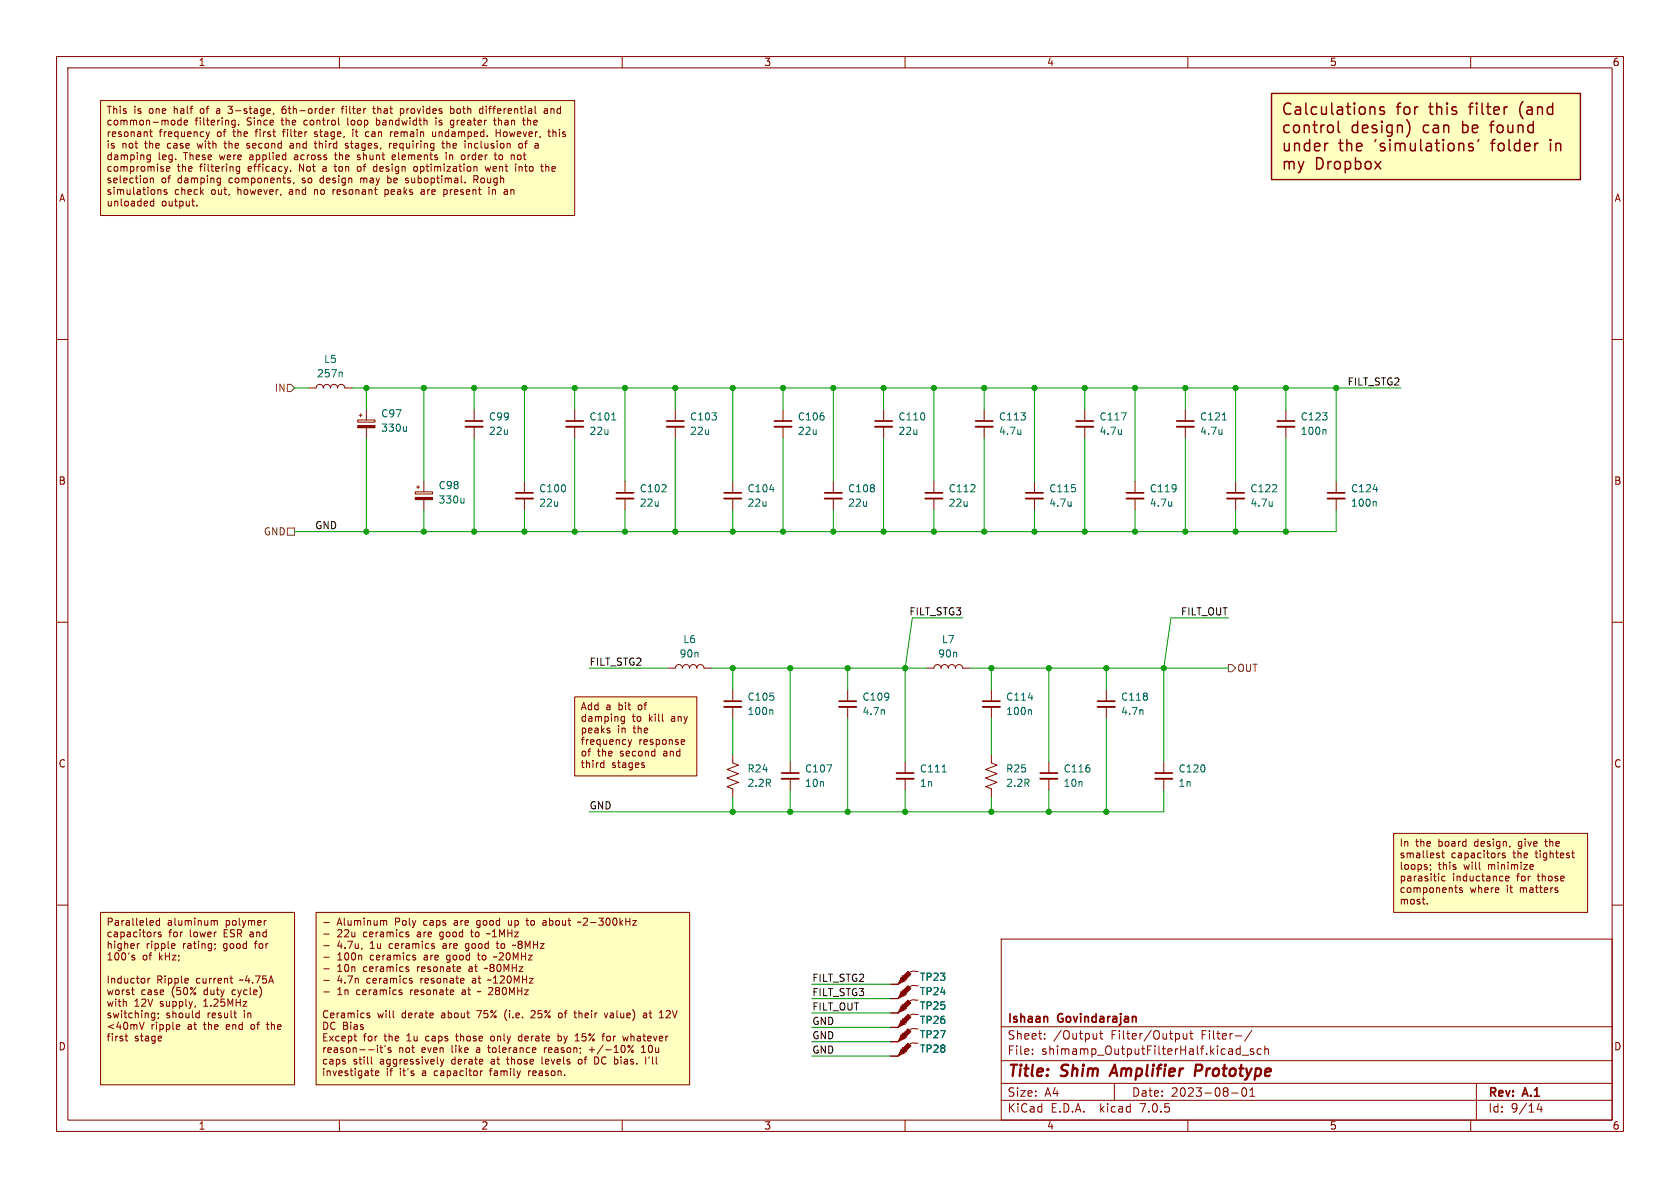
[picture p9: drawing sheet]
<svg xmlns="http://www.w3.org/2000/svg" width="297mm" height="210mm" viewBox="0 0 297 210" stroke-linecap="round" stroke-linejoin="round" font-family="sans-serif">
<path d="M0 0h297v210h-297z" fill="#fff" stroke="#fff" stroke-width=".18"/>
<g fill="none" stroke="#840000" stroke-width=".18">
<path d="M10 10h277v190h-277zM12 12h273v186h-273zM60 10v2M110 10v2M160 10v2M210 10v2M260 10v2M10 60h2M285 60h2M54.6 68.6h1.3a.64 .64 0 0 1 .6-.7 .64 .64 0 0 1 .6 .7 .64 .64 0 0 1 .7-.7 .64 .64 0 0 1 .6 .7 .64 .64 0 0 1 .7-.7 .64 .64 0 0 1 .6 .7 .64 .64 0 0 1 .6-.7 .64 .64 0 0 1 .7 .7h1.2M63.2 74.2h3.1v.4h-3.1zM63.5 73.4h.5"/>
<path d="M63.8 73.2v.5M64.8 72.4v1.8M64.8 75.6v1.9M83.8 72.4v2M83.8 75.4v2.1M101.6 72.4v2M101.6 75.4v2.1M119.4 72.4v2M119.4 75.4v2.1M138.4 72.4v2M138.4 75.4v2.1M156.2 72.4v2"/>
<path d="M156.2 75.4v2.1M174 72.4v2M174 75.4v2.1M191.8 72.4v2M191.8 75.4v2.1M209.5 72.4v2M209.5 75.4v2.1M227.3 72.4v2M227.3 75.4v2.1M73.4 86.9h3.1v.4h-3.1zM73.7 86.1h.5M73.9 85.9v.5"/>
<path d="M74.9 85.1v1.8M74.9 88.3v1.9M92.7 85.1v2M92.7 88.1v2.1M110.5 85.1v2M110.5 88.1v2.1M129.5 85.1v2M129.5 88.1v2.1M147.3 85.1v2M147.3 88.1v2.1M165.1 85.1v2M165.1 88.1v2.1"/>
<path d="M182.9 85.1v2M182.9 88.1v2.1M200.7 85.1v2M200.7 88.1v2.1M218.4 85.1v2M218.4 88.1v2.1M236.2 85.1v2M236.2 88.1v2.1M10 110h2M118.1 118.1h1.3a.64 .64 0 0 1 .6-.6 .64 .64 0 0 1 .6 .6 .64 .64 0 0 1 .7-.6 .64 .64 0 0 1 .6 .6 .64 .64 0 0 1 .7-.6 .64 .64 0 0 1 .6 .6 .64 .64 0 0 1 .6-.6 .64 .64 0 0 1 .7 .6h1.2M163.8 118.1h1.3a.64 .64 0 0 1 .6-.6 .64 .64 0 0 1 .7 .6 .64 .64 0 0 1 .6-.6 .64 .64 0 0 1 .6 .6 .64 .64 0 0 1 .7-.6 .64 .64 0 0 1 .6 .6 .64 .64 0 0 1 .6-.6 .64 .64 0 0 1 .7 .6h1.2M285 110h2"/>
<path d="M139.7 134.6v2.1M139.7 137.7v2M160 134.6v2.1M160 137.7v2M175.3 133.4v1.5l1 .4-2.1 .7 2.1 .8-2.1 .7 2.1 .8-2.1 .8 1.1 .3v1.6M175.3 121.9v2.1M175.3 125v2M195.6 121.9v2.1M195.6 125v2M205.7 134.6v2.1M205.7 137.7v2M10 160h2"/>
<path d="M285 160h2M177 166h108v32h-108zM60 198v2M110 198v2M160 198v2M177 194.5h108M177 191.5h108M177 187.5h108M177 181.5h108M182.5 186.3v.1M182.5 185.5v.1M184.7 183.6v.1"/>
<path d="M184.7 182.8v.1M193.9 182.7v1M193.9 183.6l-.2 .1M194.4 182.7h.6M194.6 182.2v1.3l.4 .2M197 191.5v3M208.5 182.8v.8M209.2 182.7v.9l.4 .1 .2-.1M209.8 182.7v1M210 198v2M210.3 182.7h.6M210.5 182.2v1.3l.4 .2"/>
<path d="M217.7 193.2h1.2M218.4 183.1h1.1M218.7 186.3h.5M218.7 185.5h.5M219.2 184.9v1.5M219.6 186.5h1.1M219.7 192.4a1 1 0 0 0 .2 1.4 .81 .81 0 0 0 .6-.6 .81 .81 0 0 0-.3-.8M221 193.8h.8M221 192.7l.4-.4v1.5M221.3 182.1l-1.3 2M221.6 185.5l-.4-.1-.2 .2 .1 .2 .5 .2v.3h-.6M223 185.5l-.5-.1-.3 .3v.4l.2 .2h.6"/>
<path d="M223.6 185.5l.2-.1 .4 .1v.9M223.6 184.9v1.5M260 198v2M261 191.5v6.5M272.1 195l-.4 1.1h1M272.5 195.6v1"/>
</g>
<path d="M211.3 189.3h.8M212.2 188.2h-.7l-.3 2" fill="none" stroke="#840000" stroke-width=".4"/>
<g fill="#ffffc2" stroke="#ffffc2" stroke-width=".18">
<path d="M17.8 161.3h34.3v30.5h-34.3z"/>
<path d="M101.6 123.2h21.6v14h-21.6z"/>
<path d="M55.9 161.3h66v30.5h-66z"/>
<path d="M224.8 16.5h54.6v15.3h-54.6z"/>
<path d="M17.8 17.8h83.8v20.3h-83.8z"/>
<path d="M246.4 147.3h34.3v14h-34.3z"/>
</g>
<g fill="none" stroke="#840000" stroke-width=".33">
<path d="M82.3 75.4h3M100.1 75.4h3M117.9 75.4h3M136.9 75.4h3.1M154.7 75.4h3M172.5 75.4h3M190.2 75.4h3.1M208 75.4h3.1M225.8 75.4h3.1M91.2 88.1h3M109 88.1h3M128 88.1h3.1"/>
<path d="M145.8 88.1h3M163.6 88.1h3M181.4 88.1h3M199.1 88.1h3.1M216.9 88.1h3.1M234.7 88.1h3M138.2 137.7h3M158.5 137.7h3M173.7 125h3.1M194.1 125h3M204.2 137.7h3.1"/>
</g>
<g fill="none" stroke="#840000" stroke-width=".3">
<path d="M82.3 74.4h3M100.1 74.4h3M117.9 74.4h3M136.9 74.4h3.1M154.7 74.4h3M172.5 74.4h3M190.2 74.4h3.1M208 74.4h3.1M225.8 74.4h3.1M91.2 87.1h3M109 87.1h3M128 87.1h3.1"/>
<path d="M145.8 87.1h3M163.6 87.1h3M181.4 87.1h3M199.1 87.1h3.1M216.9 87.1h3.1M234.7 87.1h3M138.2 136.7h3M158.5 136.7h3M173.7 124h3.1M194.1 124h3M204.2 136.7h3.1"/>
</g>
<path d="M60.3 65.8l.2 .2v.6M71.9 75.4v.8M71.9 76.1l-.2 .1M108.1 74.2h.8M216.1 74.2h.7M234.2 75.9l.2 .2v.7M82 88.1v.8M82 88.8l-.2 .1M243.1 88.6l.2 .2v.7M166.6 136.5h.7M182.2 125.5l.1 .2v.6" fill="none" stroke="#006464" stroke-width=".18"/>
<g fill="#840000" stroke="#840000" stroke-width=".18">
<path d="M73.4 87.9h3.1v.4h-3.1z"/>
<path d="M63.2 75.2h3.1v.4h-3.1z"/>
</g>
<g fill="#840000">
<path d="M159.3 185.7l.5 .5-1.1 .5z"/>
<path d="M159.3 185.7l1.2-1.3 .5 .5-1.2 1.3z"/>
</g>
<path d="M159.3 185.4l.7 .8M159.5 185.2l.8 .7" fill="none" stroke="#480000" stroke-width=".18"/>
<path d="M157.5 186.7h1.2M159.3 185.7l.5 .5-1.1 .5zM159.3 185.7l1.2-1.3 .5 .5-1.2 1.3zM162.3 184.4h-.2a1.37 1.37 0 0 0-1.3 .3" fill="none" stroke="#840000" stroke-width=".18"/>
<g fill="#840000">
<path d="M159.3 175.5l.5 .5-1.1 .5z"/>
<path d="M159.3 175.5l1.2-1.3 .5 .6-1.2 1.2z"/>
</g>
<path d="M159.3 175.3l.7 .7M159.5 175l.8 .8" fill="none" stroke="#480000" stroke-width=".18"/>
<path d="M157.5 176.5h1.2M159.3 175.5l.5 .5-1.1 .5zM159.3 175.5l1.2-1.3 .5 .6-1.2 1.2zM162.3 174.2l-.2 .1a1.37 1.37 0 0 0-1.3 .2" fill="none" stroke="#840000" stroke-width=".18"/>
<g fill="#840000">
<path d="M159.3 173l.5 .5-1.1 .5z"/>
<path d="M159.3 173l1.2-1.3 .5 .5-1.2 1.3z"/>
</g>
<path d="M159.3 172.7l.7 .8M159.5 172.5l.8 .7" fill="none" stroke="#480000" stroke-width=".18"/>
<path d="M157.5 174h1.2M159.3 173l.5 .5-1.1 .5zM159.3 173l1.2-1.3 .5 .5-1.2 1.3zM162.3 171.7h-.2a1.37 1.37 0 0 0-1.3 .3" fill="none" stroke="#840000" stroke-width=".18"/>
<g fill="#840000">
<path d="M159.3 180.6l.5 .5-1.1 .5z"/>
<path d="M160.5 179.3l.5 .5-1.2 1.3-.5-.5z"/>
</g>
<path d="M159.3 180.3l.7 .8M159.5 180.1l.8 .7" fill="none" stroke="#480000" stroke-width=".18"/>
<path d="M149.9 121.9v2.1M149.9 125v2M160.5 179.3l.5 .5-1.2 1.3-.5-.5zM162.3 179.3l-.2 .1a1.37 1.37 0 0 0-1.3 .2M157.5 181.6h1.2M159.3 180.6l.5 .5-1.1 .5z" fill="none" stroke="#840000" stroke-width=".18"/>
<path d="M148.3 125h3.1" fill="none" stroke="#840000" stroke-width=".33"/>
<path d="M148.3 124h3.1" fill="none" stroke="#840000" stroke-width=".3"/>
<g fill="#840000">
<path d="M159.3 183.1l.5 .5-1.1 .6z"/>
<path d="M160.5 181.9l.5 .5-1.2 1.2-.5-.5z"/>
</g>
<path d="M159.3 182.9l.7 .7M159.5 182.6l.8 .8" fill="none" stroke="#480000" stroke-width=".18"/>
<path d="M157.5 184.2h1.2M159.3 183.1l.5 .5-1.1 .6zM160.5 181.9l.5 .5-1.2 1.2-.5-.5zM162.3 181.9h-.2a1.37 1.37 0 0 0-1.3 .2" fill="none" stroke="#840000" stroke-width=".18"/>
<g fill="#840000">
<path d="M159.3 178.1l.5 .5-1.1 .5z"/>
<path d="M159.3 178.1l1.2-1.3 .5 .5-1.2 1.3z"/>
</g>
<path d="M159.3 177.8l.7 .8M159.5 177.5l.8 .8" fill="none" stroke="#480000" stroke-width=".18"/>
<g fill="none" stroke="#840000" stroke-width=".18">
<path d="M17.8 17.8h83.8v20.3h-83.8zM47.6 19.2l.2 .3-.6 .1M47.7 20l-.1 .1M48.4 20l-.1 .2M58.1 19.3l.1 .2-.6 .1M58.7 19.2v.9M59.1 19.2l-.4 .3M60.3 19.2h.5M60.6 18.8l-.1 1.3M65.9 19.2h.5M66.1 18.8v1.1l.1 .2M70.8 19.2v1.3"/>
<path d="M70.8 20l.3 .1M71.1 19.2l-.3 .1M79.7 19.3h.5M79.7 20h.5M79.7 18.8v1.3M85.4 19.3l-.4-.1-.2 .3 .1 .5h.5M85.4 18.8v1.3M94.6 18.8v1.1l.2 .2M96.2 19.3h.5l.1 .8M96.8 19.5l-.4 .1-.2 .2 .2 .3 .4-.1M26 28.1l.2 .1h.4M26.5 23.3h.4"/>
<path d="M26.6 27.4v1l-.3 .3-.3-.1M26.6 31.5v.8M26.6 27.4h-.4l-.2 .1M26.6 22.9v1.1l.3 .1M26.6 31.5v.1M27.1 31.5v.8M27.2 35.6h-.4l-.2 .2 .1 .6h.5M27.2 35.1v1.3M28.1 33.5l.3 .2v.7M28.9 29.9v.3M29.5 29.5v.7h.5M29.5 33.6l-.3-.1-.2 .2 .1 .2 .4 .1v.3h-.5"/>
<path d="M30 29.5v.2l-.6 .2M32 20.8v1.3M32 21.3h-.3l-.3 .2 .1 .5h.5M32.6 21.7l.6-.1-.1-.3h-.4l-.1 .1v.6h.5M33.9 35.6h.5M34.3 36.4h.1M34.8 36.3v.1M36.4 23.3l.3 .8M36.7 24.1l-.3 .5M37 23.3l-.3 .8M39 32.3h-.4M39 31.5v1l-.1 .2h-.4"/>
<path d="M41 22l.2 .1 .4-.1M41.6 21.3v1l-.3 .2h-.3M42.2 22v.1M42.4 29.5l-.4-.1-.2 .3 .1 .5h.5M42.4 29.4v1.1l-.3 .2-.3-.1M49.7 34.3l-.1 .2M50.4 27.4h.1M50.5 27v1.2M50.5 28.2h-.1M50.9 29.4l-.3 .9M51 31.9l.3 .1 .1 .1-.2 .2h-.3M51 31.5h.3"/>
<path d="M51.4 30.2v.1M52 32.3l-.1 .2M55.7 24.9l.1 1.2M59.8 20.8v1.1l.2 .2M61 26.1l.4 .1M61.1 25.4v.3l.3 .1M61.2 25.3h.2M64.7 23.4l-.1 .5 .3 .2M66.1 29.5l-.1 .2 .1 .5M68.8 25.3v.9M69 23.3v.8M69.2 25.3l-.4 .3"/>
<path d="M69.4 27.4l-.1 .7 .2 .1M69.4 23.3l-.4 .2M69.9 27.7l-.6 .1M71.7 32.3h.1M71.7 31.5v.2l.2 .2M73.6 29.4l-.3 .1-.2 .2 .1 .5 .4 .1M74.6 33.9l-.2 .2 .2 .3M75.4 21.3l.1 .8M76.5 23.3v.8h.4M78.3 24.9v1.1l.3 .2M78.5 34.3l.3 .1M78.5 33.5v1.3"/>
<path d="M78.9 27.4v.8M79.7 22.5h.1M79.9 21.3l-.3 .2v.4l.3 .2M82 27.4h-.3l-.2 .2 .1 .5 .4 .1M82.2 32.2v.1M82.8 25.3v.9M82.9 25.4l-.1 .1M83.8 31.7h.5M83.8 29.5h.5v.8M84.3 31.1h-.5v1.2M85.8 29.4l.2 .9 .3-.6M86.4 33.5v.9"/>
<path d="M87.2 21.3h.5M87.4 27.4h.4M87.4 20.8v1.1l.2 .2M87.5 27v1.1l.3 .1M87.7 22.9v1.2M87.7 23.5h.7M89.2 34.3h.5M89.7 33.8l-.5 .1M90.6 27.4l.3 .2v.6M91.2 29.4v.9M91.9 25.3l-.2 .3v.3l.2 .3 .3-.1 .2-.2v-.3l-.3-.3M92.4 21.3h.5"/>
<path d="M92.6 20.8v1.1l.3 .2M95 25.3l.2 .2v.7M95.2 26.1l-.2 .1M95.2 25.6l-.2 .1M95.6 29.4h.5M95.8 29v1.1l.3 .2M96.8 23.3h.5M97 22.9v1.1l.3 .1M101.6 123.2h21.6v14h-21.6zM106.4 134.8l.4 .1M106.8 134.4v1.3M106.8 135.6l-.4 .1"/>
<path d="M107.8 129.2v.3M109.8 127.4l.2 .1 .4-.1M110.4 126.7v1l-.2 .2h-.4M110.4 126.7h-.4l-.2 .1M111.1 130.8l.3 .8M111.4 131.6l-.3 .4M111.7 130.8l-.3 .8M113.8 135.3l.2 .1-.2 .3M113.8 134.8l.1 .1M117.2 127.4l.1 .1M120.6 130.8h.4v.3l-.6 .1M121 131.5l-.4 .1"/>
<path d="M129.5 133.4v1.5l1.1 .4-2.1 .7 2.1 .8-2.1 .7 2.1 .8-2.1 .8 1 .3v1.6M129.5 121.9v2.1M129.5 125v2M185.4 134.6v2.1M185.4 137.7v2M246.4 147.3h34.3v14h-34.3zM252.3 159.7v.1M252.9 152.9v.1M252.9 153.6l-.1 .3M254.3 151.2l.2 .2-.2 .2M254.3 150.8l.1 .1M254.9 150.8h.5"/>
<path d="M255.1 150.4v1.1l.3 .1M255.5 154.9h-.4l-.2 .2 .1 .6h.5M257.2 156.9h.5M257.4 157.7l.3 .1M258.5 157l-.3-.1-.2 .2 .1 .2 .4 .1v.3h-.5M265.6 150.9v.3l.5 .1v.2l-.2 .1h-.3M266.2 155.3l.6-.1-.1-.3h-.3l-.2 .2v.6h.5M267 149.5l-.2 .3M270.7 152.8l.3 .1 .1 .2-.6 .2M271 153.6l-.3 .1M275.1 156.9l.3 .1M275.1 157.4h.3v.2l-.1 .2h-.3"/>
<path d="M277.9 150.8h.4M278 150.4v1.1l.3 .1M17.8 161.3h34.3v30.5h-34.3zM23.2 175h.5M23.4 169.2l.5 .3-.1 .1-.4 .1M23.5 175.8h.2M24.3 166.8v.9M24.4 166.9l-.1 .1M26.2 172.9v.9M26.5 172.9l-.3 .3M26.9 179.1h.5M26.9 179.9h.5"/>
<path d="M27.1 162.8v.2l-.6 .1M27.4 179.1v1l-.2 .2h-.3M27.6 164.8l-.3 .1M27.9 179.2l.1 .1M28 179.1v.2M28 179.9l-.1 .2M28 179.2v.1M28.2 162.3v1.3M28.2 162.8l-.4-.1-.2 .3 .1 .5h.5M28.4 164.8h-.3l-.1 .1v.2l.4 .1v.3h-.4M30.5 166.8l.4 .1v.2l-.6 .1M30.9 167.6l-.4 .1"/>
<path d="M33.1 172.9l.2 .3-.6 .2M33.2 173.7l-.1 .1M34.6 177.8l-.2 .3M34.9 179.1h.3M35.2 179.9h-.3M35.2 178.7v1.2M37.5 162.7l.4 .2M37.9 162.9l.2-.2 .3 .1v.8M37.9 162.9v.7M38 166.9v.1M38.1 167.6l-.2 .2M40.7 172.9h.4"/>
<path d="M40.8 172.5v1.1l.3 .2M41.3 179.1h.5M41.5 179.7l.3 .2M47.1 162.7l-.4 .3M55.9 161.3h66v30.5h-66zM57.2 163.1h1M57.2 165.1h1M57.2 167.2h1M57.2 169.2h1M57.2 171.3h1M57.2 173.3h1M57.2 175.3h1"/>
<path d="M63.9 168.9v.8M64 167.6l-.1 .2M64.9 179.3l.5 .4-.2 .2h-.3M65.3 179.1h-.3l-.1 .2M67.8 162.9l.2-.2 .3 .1 .1 .8M69.6 179.9h.1M70.5 175.2l.6 .4-.2 .2h-.4M71 175h-.3l-.2 .2M71.7 165l.6 .4-.2 .2-.4-.1M71.7 171.1l.6 .4-.2 .2h-.4M71.8 164.8l-.1 .1M72.2 171l-.3-.1-.2 .2"/>
<path d="M72.4 173.2l.5 .3-.2 .3-.3-.1M72.8 173l-.3-.1-.1 .2M73 169.1l.5 .4-.2 .2-.3-.1M73.4 168.9h-.3l-.1 .1M76.3 167.2l.5 .2v.2l-.4 .1M76.3 166.9h.5M76.5 179.1l.1 .3-.6 .1M79.8 175h.4v.3l-.6 .1M80.2 175.8h-.4M81.4 171.7h-.4M81.4 171v.2l-.6 .1M81.6 172.9l.4 .1v.2l-.6 .2"/>
<path d="M82 173.7l-.4 .1M86.1 165.1h-.1M87.3 169.2h-.1M90.7 167l-.1 .2M93 162.7h.5M96.1 162.7l-.1 .1M96.1 163.1l-.2 .2 .2 .3M101.4 179.1h.5M101.6 178.7l.1 1.2M102.1 163.1l.2-.1 .2 .1M106.8 179.1l.3 .8M111.8 162.7h.7l-.7 .9h.7"/>
<path d="M114.1 179.1h-.3M114.2 179.4h-.3l-.2 .2 .1 .3h.4M116.6 179.9h.7M116.7 179l.2-.3v1.2M157.5 179.1h1.2M157.5 176.5h1.2M157.5 174h1.2M159.3 178.1l.5 .5-1.1 .5zM159.3 178.1l1.2-1.3 .5 .5-1.2 1.3zM162.3 176.8h-.2a1.37 1.37 0 0 0-1.3 .2M22.1 183.2h.5M22.3 182.7v1.1l.3 .2"/>
<path d="M24.6 180.7l.5 1.3 .4-1.3M31.4 181.1l.3 .1 .1 .2-.6 .1M31.7 181.9l-.3 .1M62.6 183.2h.4M62.8 184h.2M65.2 185.6h.9M65.5 189.3h.5M65.6 186.8v1.1l.2 .2M65.8 190.1h.2M66.7 185.2v.9M66.8 189.3l-.4 .1v.6l.1 .1h.4M66.9 189.4l.1 .2-.6 .1"/>
<path d="M67.2 185.2h.4M67.3 184.8v1.1l.3 .2M68.1 184.8l-.1 .2M69.1 185.3l-.3-.1-.2 .2 .1 .2 .4 .1v.3h-.5M77.9 187.3l.3 .8M78.2 188.1l-.3 .4M78.5 187.3l-.3 .8M84.9 189.3v.8M85.3 189.3l-.4 .2M94.3 185.2l.4 .1v.2l-.6 .1M94.7 186l-.4 .1M98.7 182.7v1.3"/>
<path d="M98.7 184h.1M98.8 183.2h-.1M101.7 184h.7M102 182.7l-.3 .4M105.1 186.8v1.3h.3M106.4 183.2h.5M106.9 182.7l-.3 .2v1.1M110.1 183.2l.2 .8 .3-.6 .2 .6M111 185l.2 .1 .2-.1M112 184.8l-1 1.3M113.4 186.1h.7M113.7 185l-.3 .1"/>
<path d="M114.1 186.8v1.3M157.5 184.2h1.2M157.5 181.6h1.2M157.5 186.7h1.2"/>
<circle cx="111.8" cy="185.9" r=".18"/>
</g>
<path d="M128 125h3.1M183.9 137.7h3" fill="none" stroke="#840000" stroke-width=".33"/>
<path d="M128 124h3.1M183.9 136.7h3" fill="none" stroke="#840000" stroke-width=".3"/>
<path d="M136.4 125.5l.2 .2v.6" fill="none" stroke="#006464" stroke-width=".18"/>
<path d="M50.8 67.9h.6l.7 .7-.7 .6h-.6zM50.8 93.3h1.3v1.3h-1.3zM217.2 117.5h.6l.6 .6-.6 .6h-.6z" fill="none" stroke="#725600" stroke-width=".18"/>
<path d="M224.8 16.5h54.6v15.3h-54.6zM244.7 19l-.5-.1-.3 .3 .1 .3 .7 .1 .1 .2-.1 .3-.2 .1-.6-.1M236.6 23.2l.3 .2M261.4 24.7l-.2 .3" fill="none" stroke="#840000" stroke-width=".25"/>
<g fill="none" stroke="#009600" stroke-width=".18">
<path d="M52.1 68.6h2.5M62.2 68.6h185.4M64.8 68.6v3.8M64.8 77.5v16.5M74.9 68.6v16.5M83.8 68.6v3.8M83.8 77.5v16.5M92.7 68.6v16.5M101.6 68.6v3.8M101.6 77.5v16.5M110.5 68.6v16.5M119.4 68.6v3.8"/>
<path d="M119.4 77.5v16.5M129.5 68.6v16.5M138.4 68.6v3.8M138.4 77.5v16.5M147.3 68.6v16.5M156.2 68.6v3.8M156.2 77.5v16.5M165.1 68.6v16.5M174 68.6v3.8M174 77.5v16.5M182.9 68.6v16.5M191.8 68.6v3.8"/>
<path d="M191.8 77.5v16.5M200.7 68.6v16.5M209.5 68.6v3.8M209.5 77.5v16.5M218.4 68.6v16.5M227.3 68.6v3.8M227.3 77.5v16.5M236.2 68.6v16.5M74.9 90.2v3.8M92.7 90.2v3.8M110.5 90.2v3.8M129.5 90.2v3.8"/>
<path d="M147.3 90.2v3.8M165.1 90.2v3.8M182.9 90.2v3.8M200.7 90.2v3.8M218.4 90.2v3.8M236.2 90.2v3.8h-184.1M104.1 118.1h14M125.7 118.1h38.1M129.5 118.1v3.8M139.7 118.1v16.5M149.9 118.1v3.8M170.2 109.2h-8.9l-1.3 8.9v16.5"/>
<path d="M171.4 118.1h45.8M175.3 118.1v3.8M185.4 118.1v16.5M195.6 118.1v3.8M217.2 109.2h-10.2l-1.3 8.9v16.5M129.5 127v6.4M139.7 139.7v3.8M149.9 127v16.5M160 139.7v3.8M175.3 127v6.4M185.4 139.7v3.8M195.6 127v16.5"/>
<path d="M205.7 139.7v3.8h-101.6M129.5 141v2.5M175.3 141v2.5M143.5 176.5h14M143.5 174h14M143.5 179.1h14M143.5 184.2h14M143.5 186.7h14M143.5 181.6h14"/>
</g>
<g fill="#009600" stroke="#009600" stroke-width=".18">
<circle cx="138.4" cy="94" r=".46"/>
<circle cx="147.3" cy="94" r=".46"/>
<circle cx="165.1" cy="94" r=".46"/>
<circle cx="138.4" cy="68.6" r=".46"/>
<circle cx="129.5" cy="68.6" r=".46"/>
<circle cx="156.2" cy="68.6" r=".46"/>
<circle cx="165.1" cy="68.6" r=".46"/>
<circle cx="147.3" cy="68.6" r=".46"/>
<circle cx="129.5" cy="94" r=".46"/>
<circle cx="129.5" cy="118.1" r=".46"/>
<circle cx="160" cy="118.1" r=".46"/>
<circle cx="149.9" cy="118.1" r=".46"/>
<circle cx="139.7" cy="118.1" r=".46"/>
<circle cx="129.5" cy="143.5" r=".46"/>
<circle cx="156.2" cy="94" r=".46"/>
<circle cx="182.9" cy="68.6" r=".46"/>
<circle cx="174" cy="68.6" r=".46"/>
<circle cx="191.8" cy="94" r=".46"/>
<circle cx="174" cy="94" r=".46"/>
<circle cx="182.9" cy="94" r=".46"/>
<circle cx="191.8" cy="68.6" r=".46"/>
<circle cx="200.7" cy="68.6" r=".46"/>
<circle cx="175.3" cy="118.1" r=".46"/>
<circle cx="83.8" cy="94" r=".46"/>
<circle cx="101.6" cy="68.6" r=".46"/>
<circle cx="110.5" cy="68.6" r=".46"/>
<circle cx="119.4" cy="68.6" r=".46"/>
<circle cx="110.5" cy="94" r=".46"/>
<circle cx="119.4" cy="94" r=".46"/>
<circle cx="92.7" cy="94" r=".46"/>
<circle cx="101.6" cy="94" r=".46"/>
<circle cx="160" cy="143.5" r=".46"/>
<circle cx="149.9" cy="143.5" r=".46"/>
<circle cx="139.7" cy="143.5" r=".46"/>
<circle cx="175.3" cy="143.5" r=".46"/>
<circle cx="218.4" cy="94" r=".46"/>
<circle cx="209.5" cy="94" r=".46"/>
<circle cx="200.7" cy="94" r=".46"/>
<circle cx="227.3" cy="94" r=".46"/>
<circle cx="236.2" cy="68.6" r=".46"/>
<circle cx="227.3" cy="68.6" r=".46"/>
<circle cx="218.4" cy="68.6" r=".46"/>
<circle cx="209.5" cy="68.6" r=".46"/>
<circle cx="74.9" cy="94" r=".46"/>
<circle cx="64.8" cy="94" r=".46"/>
<circle cx="64.8" cy="68.6" r=".46"/>
<circle cx="74.9" cy="68.6" r=".46"/>
<circle cx="92.7" cy="68.6" r=".46"/>
<circle cx="83.8" cy="68.6" r=".46"/>
<circle cx="195.6" cy="118.1" r=".46"/>
<circle cx="185.4" cy="118.1" r=".46"/>
<circle cx="205.7" cy="118.1" r=".46"/>
<circle cx="195.6" cy="143.5" r=".46"/>
<circle cx="185.4" cy="143.5" r=".46"/>
</g>
<g font-size="2.8" fill="#840000">
<text x="226.4" y="20.8">Calculations</text>
<text x="226.4" y="24">control</text>
<text x="238.7" y="24">design)</text>
<text x="246.7" y="20.8">for</text>
<text x="251.6" y="24">can</text>
<text x="252.7" y="20.8">this</text>
<text x="258.6" y="24">be</text>
<text x="260" y="20.8">filter</text>
<text x="263.9" y="24">found</text>
<text x="269" y="20.8">(and</text>
<text x="226.4" y="27.2">under</text>
<text x="236.6" y="27.2">the</text>
<text x="243" y="27.2">'simulations'</text>
<text x="263.9" y="27.2">folder</text>
<text x="274.4" y="27.2">in</text>
<text x="226.4" y="30.4">my Dropbox</text>
<text x="178" y="190.8">Title:</text>
<text x="187.5" y="190.8">Shim</text>
<text x="196.9" y="190.8">Amplifier</text>
<text x="212.3" y="190.8">Prototype</text>
</g>
<g font-size="2.1" fill="#840000">
<text x="178" y="183.9">Sheet:</text>
<text x="178" y="181.1">Ishaan</text>
<text x="186.2" y="183.9">/Output</text>
<text x="187" y="181.1">Govindarajan</text>
<text x="196.3" y="183.9">Filter/Output</text>
<text x="212.3" y="183.9">Filter-/</text>
<text x="178" y="186.6">File:</text>
<text x="184" y="186.6">shimamp_OutputFilterHalf.kicad_sch</text>
<text x="178" y="196.8">KiCad</text>
<text x="178" y="194">Size:</text>
<text x="184.6" y="194">A4</text>
<text x="185.7" y="196.8">E.D.A.</text>
<text x="194.4" y="196.8">kicad</text>
<text x="200" y="194">Date:</text>
<text x="201.5" y="196.8">7.0.5</text>
<text x="206.9" y="194">2023-08-01</text>
<text x="263" y="194.2">Rev:</text>
<text x="263" y="196.8">Id:</text>
<text x="267" y="196.8">9/14</text>
<text x="269.2" y="194.2">A.1</text>
</g>
<g font-size="1.8" fill="#840000">
<text x="35" y="11.8">1</text>
<text x="85" y="11.8">2</text>
<text x="135" y="11.8">3</text>
<text x="185" y="11.8">4</text>
<text x="235" y="11.8">5</text>
<text x="285" y="11.8">6</text>
<text x="18.7" y="20.4">This</text>
<text x="18.7" y="22.4">common-mode</text>
<text x="23.6" y="20.4">is</text>
<text x="26.3" y="20.4">one</text>
<text x="30.8" y="20.4">half</text>
<text x="34.4" y="22.4">filtering.</text>
<text x="35.6" y="20.4">of</text>
<text x="38.5" y="20.4">a</text>
<text x="40.8" y="20.4">3-stage,</text>
<text x="43.6" y="22.4">Since</text>
<text x="49.8" y="22.4">the</text>
<text x="50.4" y="20.4">6th-order</text>
<text x="53.9" y="22.4">control</text>
<text x="61.1" y="20.4">filter</text>
<text x="61.7" y="22.4">loop</text>
<text x="66.8" y="20.4">that</text>
<text x="66.9" y="22.4">bandwidth</text>
<text x="71.6" y="20.4">provides</text>
<text x="77.6" y="22.4">is</text>
<text x="80.3" y="22.4">greater</text>
<text x="80.7" y="20.4">both</text>
<text x="85.9" y="20.4">differential</text>
<text x="88.2" y="22.4">than</text>
<text x="93.4" y="22.4">the</text>
<text x="97.5" y="20.4">and</text>
<text x="18.7" y="24.5">resonant</text>
<text x="18.7" y="26.5">is</text>
<text x="18.7" y="28.6">damping</text>
<text x="21.5" y="26.5">not</text>
<text x="25.6" y="26.5">the</text>
<text x="27.9" y="28.6">leg.</text>
<text x="28.1" y="24.5">frequency</text>
<text x="29.6" y="26.5">case</text>
<text x="32.5" y="28.6">These</text>
<text x="35.1" y="26.5">with</text>
<text x="38.3" y="24.5">of</text>
<text x="38.9" y="28.6">were</text>
<text x="40" y="26.5">the</text>
<text x="41.3" y="24.5">the</text>
<text x="44" y="26.5">second</text>
<text x="44.3" y="28.6">applied</text>
<text x="45.4" y="24.5">first</text>
<text x="50.3" y="24.5">filter</text>
<text x="51.8" y="26.5">and</text>
<text x="52.3" y="28.6">across</text>
<text x="56" y="24.5">stage,</text>
<text x="56.3" y="26.5">third</text>
<text x="59.7" y="28.6">the</text>
<text x="61.8" y="26.5">stages,</text>
<text x="62.9" y="24.5">it</text>
<text x="63.7" y="28.6">shunt</text>
<text x="65.3" y="24.5">can</text>
<text x="69.7" y="26.5">requiring</text>
<text x="69.8" y="24.5">remain</text>
<text x="70" y="28.6">elements</text>
<text x="77.3" y="24.5">undamped.</text>
<text x="79.3" y="26.5">the</text>
<text x="79.6" y="28.6">in</text>
<text x="82.5" y="28.6">order</text>
<text x="83.3" y="26.5">inclusion</text>
<text x="88.5" y="28.6">to</text>
<text x="88.7" y="24.5">However,</text>
<text x="91.5" y="28.6">not</text>
<text x="93" y="26.5">of</text>
<text x="98.1" y="24.5">this</text>
<text x="10.4" y="35.8">A</text>
<text x="18.7" y="30.6">compromise</text>
<text x="18.7" y="32.7">selection</text>
<text x="18.7" y="34.7">simulations</text>
<text x="28.4" y="32.7">of</text>
<text x="30.8" y="34.7">check</text>
<text x="31.3" y="30.6">the</text>
<text x="31.4" y="32.7">damping</text>
<text x="35.3" y="30.6">filtering</text>
<text x="37.3" y="34.7">out,</text>
<text x="40.5" y="32.7">components,</text>
<text x="42" y="34.7">however,</text>
<text x="43.9" y="30.6">efficacy.</text>
<text x="51.3" y="34.7">and</text>
<text x="53" y="30.6">Not</text>
<text x="53.6" y="32.7">so</text>
<text x="55.8" y="34.7">no</text>
<text x="56.9" y="32.7">design</text>
<text x="57.3" y="30.6">a</text>
<text x="59.2" y="34.7">resonant</text>
<text x="59.6" y="30.6">ton</text>
<text x="63.7" y="30.6">of</text>
<text x="64.1" y="32.7">may</text>
<text x="66.7" y="30.6">design</text>
<text x="68.5" y="34.7">peaks</text>
<text x="69" y="32.7">be</text>
<text x="72.4" y="32.7">suboptimal.</text>
<text x="73.9" y="30.6">optimization</text>
<text x="75.1" y="34.7">are</text>
<text x="79.2" y="34.7">present</text>
<text x="84.5" y="32.7">Rough</text>
<text x="86.8" y="30.6">went</text>
<text x="87.3" y="34.7">in</text>
<text x="90.2" y="34.7">an</text>
<text x="92.2" y="30.6">into</text>
<text x="96.9" y="30.6">the</text>
<text x="285.4" y="35.8">A</text>
<text x="18.7" y="36.7">unloaded</text>
<text x="28.5" y="36.7">output.</text>
<text x="10.3" y="85.8">B</text>
<text x="285.3" y="85.8">B</text>
<text x="102.6" y="125.8">Add</text>
<text x="107" y="125.8">a</text>
<text x="109.3" y="125.8">bit</text>
<text x="112.9" y="125.8">of</text>
<text x="102.6" y="127.8">damping</text>
<text x="102.6" y="129.9">peaks</text>
<text x="102.6" y="131.9">frequency</text>
<text x="109.1" y="129.9">in</text>
<text x="111.7" y="127.8">to</text>
<text x="111.9" y="129.9">the</text>
<text x="112.8" y="131.9">response</text>
<text x="114.7" y="127.8">kill</text>
<text x="118.7" y="127.8">any</text>
<text x="10.3" y="135.8">C</text>
<text x="102.6" y="134">of</text>
<text x="102.6" y="136">third</text>
<text x="105.5" y="134">the</text>
<text x="108.1" y="136">stages</text>
<text x="109.6" y="134">second</text>
<text x="117.3" y="134">and</text>
<text x="285.3" y="135.8">C</text>
<text x="247.3" y="149.9">In</text>
<text x="250.2" y="149.9">the</text>
<text x="254.2" y="149.9">board</text>
<text x="260.7" y="149.9">design,</text>
<text x="268.6" y="149.9">give</text>
<text x="273.5" y="149.9">the</text>
<text x="247.3" y="152">smallest</text>
<text x="247.3" y="154">loops;</text>
<text x="254.2" y="154">this</text>
<text x="256.5" y="152">capacitors</text>
<text x="258.8" y="154">will</text>
<text x="263.1" y="154">minimize</text>
<text x="267.5" y="152">the</text>
<text x="271.5" y="152">tightest</text>
<text x="247.3" y="156.1">parasitic</text>
<text x="247.3" y="158.1">components</text>
<text x="247.3" y="160.1">most.</text>
<text x="256.7" y="156.1">inductance</text>
<text x="259.8" y="158.1">where</text>
<text x="266.3" y="158.1">it</text>
<text x="268.1" y="156.1">for</text>
<text x="268.8" y="158.1">matters</text>
<text x="271.9" y="156.1">those</text>
<text x="18.7" y="163.9">Paralleled</text>
<text x="18.7" y="165.9">capacitors</text>
<text x="18.7" y="168">higher</text>
<text x="25.8" y="168">ripple</text>
<text x="29.5" y="163.9">aluminum</text>
<text x="29.7" y="165.9">for</text>
<text x="32.3" y="168">rating;</text>
<text x="33.5" y="165.9">lower</text>
<text x="39.6" y="168">good</text>
<text x="39.6" y="165.9">ESR and</text>
<text x="39.9" y="163.9">polymer</text>
<text x="45.2" y="168">for</text>
<text x="59.5" y="163.9">Aluminum</text>
<text x="59.5" y="165.9">22u</text>
<text x="59.5" y="168">4.7u,</text>
<text x="64.2" y="165.9">ceramics</text>
<text x="65.4" y="168">1u</text>
<text x="68.8" y="168">ceramics</text>
<text x="69.8" y="163.9">Poly</text>
<text x="73.8" y="165.9">are</text>
<text x="74.9" y="163.9">caps</text>
<text x="77.9" y="165.9">good</text>
<text x="78.4" y="168">are</text>
<text x="80.4" y="163.9">are</text>
<text x="82.6" y="168">good</text>
<text x="83.6" y="165.9">to</text>
<text x="84.6" y="163.9">good</text>
<text x="86.6" y="165.9">~1MHz</text>
<text x="88.3" y="168">to</text>
<text x="90.3" y="163.9">up</text>
<text x="91.2" y="168">~8MHz</text>
<text x="93.6" y="163.9">to</text>
<text x="96.6" y="163.9">about</text>
<text x="103" y="163.9">~2-300kHz</text>
<text x="18.7" y="170">100's</text>
<text x="25.1" y="170">of</text>
<text x="28.1" y="170">kHz;</text>
<text x="59.5" y="170">100n</text>
<text x="59.5" y="172.1">10n</text>
<text x="64.2" y="172.1">ceramics</text>
<text x="65.4" y="170">ceramics</text>
<text x="73.8" y="172.1">resonate</text>
<text x="75" y="170">are</text>
<text x="79.1" y="170">good</text>
<text x="83" y="172.1">at</text>
<text x="84.8" y="170">to</text>
<text x="86" y="172.1">~80MHz</text>
<text x="87.8" y="170">~20MHz</text>
<text x="18.7" y="174.1">Inductor</text>
<text x="18.7" y="176.2">worst</text>
<text x="18.7" y="178.2">with</text>
<text x="23.6" y="178.2">12V</text>
<text x="24.8" y="176.2">case</text>
<text x="27.6" y="174.1">Ripple</text>
<text x="28.2" y="178.2">supply,</text>
<text x="30.3" y="176.2">(50%</text>
<text x="34.6" y="174.1">current</text>
<text x="36" y="178.2">1.25MHz</text>
<text x="36.1" y="176.2">duty</text>
<text x="41.2" y="176.2">cycle)</text>
<text x="42.5" y="174.1">~4.75A</text>
<text x="59.5" y="174.1">4.7n</text>
<text x="59.5" y="176.2">1n</text>
<text x="63" y="176.2">ceramics</text>
<text x="64.8" y="174.1">ceramics</text>
<text x="72.6" y="176.2">resonate</text>
<text x="74.4" y="174.1">resonate</text>
<text x="81.8" y="176.2">at</text>
<text x="83.6" y="174.1">at</text>
<text x="84.8" y="176.2">~ 280MHz</text>
<text x="86.6" y="174.1">~120MHz</text>
<text x="10.3" y="185.8">D</text>
<text x="18.7" y="180.3">switching;</text>
<text x="18.7" y="182.3">&lt;40mV</text>
<text x="18.7" y="184.3">first</text>
<text x="23.7" y="184.3">stage</text>
<text x="26.6" y="182.3">ripple</text>
<text x="29.3" y="180.3">should</text>
<text x="33.1" y="182.3">at</text>
<text x="36.1" y="182.3">the</text>
<text x="36.6" y="180.3">result</text>
<text x="40.2" y="182.3">end</text>
<text x="43.2" y="180.3">in</text>
<text x="44.6" y="182.3">of</text>
<text x="47.6" y="182.3">the</text>
<text x="56.8" y="180.3">Ceramics</text>
<text x="56.8" y="182.3">DC Bias</text>
<text x="56.8" y="184.3">Except</text>
<text x="64.2" y="184.3">for</text>
<text x="66.6" y="180.3">will</text>
<text x="67.9" y="184.3">the</text>
<text x="71" y="180.3">derate</text>
<text x="72" y="184.3">1u</text>
<text x="75.4" y="184.3">caps</text>
<text x="78.1" y="180.3">about</text>
<text x="80.9" y="184.3">those</text>
<text x="84.5" y="180.3">75%</text>
<text x="87.2" y="184.3">only</text>
<text x="89.5" y="180.3">(i.e.</text>
<text x="92.2" y="184.3">derate</text>
<text x="94.3" y="180.3">25%</text>
<text x="99.3" y="180.3">of</text>
<text x="99.3" y="184.3">by</text>
<text x="102.2" y="180.3">their</text>
<text x="102.5" y="184.3">15%</text>
<text x="107.5" y="184.3">for</text>
<text x="107.7" y="180.3">value)</text>
<text x="111.2" y="184.3">whatever</text>
<text x="114.6" y="180.3">at</text>
<text x="117.6" y="180.3">12V</text>
<text x="285.3" y="185.8">D</text>
<text x="56.8" y="186.4">reason--it's</text>
<text x="56.8" y="188.4">caps</text>
<text x="56.8" y="190.5">investigate</text>
<text x="62.3" y="188.4">still</text>
<text x="67.1" y="188.4">aggressively</text>
<text x="68.2" y="190.5">if</text>
<text x="70.4" y="186.4">not</text>
<text x="70.6" y="190.5">it's</text>
<text x="74.5" y="186.4">even</text>
<text x="74.7" y="190.5">a</text>
<text x="76.9" y="190.5">capacitor</text>
<text x="79.9" y="186.4">like</text>
<text x="79.9" y="188.4">derate</text>
<text x="84.4" y="186.4">a</text>
<text x="86.6" y="186.4">tolerance</text>
<text x="86.9" y="190.5">family</text>
<text x="87" y="188.4">at</text>
<text x="89.9" y="188.4">those</text>
<text x="93.8" y="190.5">reason.</text>
<text x="96.2" y="188.4">levels</text>
<text x="96.6" y="186.4">reason;</text>
<text x="102.8" y="188.4">of</text>
<text x="104.7" y="186.4">+/-10%</text>
<text x="105.7" y="188.4">DC bias.</text>
<text x="114.1" y="186.4">10u</text>
<text x="115" y="188.4">I'll</text>
<text x="35" y="199.8">1</text>
<text x="85" y="199.8">2</text>
<text x="135" y="199.8">3</text>
<text x="185" y="199.8">4</text>
<text x="235" y="199.8">5</text>
<text x="285" y="199.8">6</text>
</g>
<g font-size="1.8" fill="#006464">
<text x="57.2" y="64.3">L5</text>
<text x="56" y="66.9">257n</text>
<text x="67.3" y="73.9">C97</text>
<text x="67.3" y="76.5">330u</text>
<text x="86.4" y="74.5">C99</text>
<text x="86.4" y="77">22u</text>
<text x="104.1" y="74.5">C101</text>
<text x="104.1" y="77">22u</text>
<text x="121.9" y="74.5">C103</text>
<text x="121.9" y="77">22u</text>
<text x="141" y="74.5">C106</text>
<text x="141" y="77">22u</text>
<text x="158.8" y="74.5">C110</text>
<text x="158.8" y="77">22u</text>
<text x="176.5" y="74.5">C113</text>
<text x="176.5" y="77">4.7u</text>
<text x="194.3" y="74.5">C117</text>
<text x="194.3" y="77">4.7u</text>
<text x="212.1" y="74.5">C121</text>
<text x="212.1" y="77">4.7u</text>
<text x="229.9" y="74.5">C123</text>
<text x="229.9" y="77">100n</text>
<text x="77.5" y="86.6">C98</text>
<text x="77.5" y="89.2">330u</text>
<text x="95.3" y="87.2">C100</text>
<text x="95.3" y="89.7">22u</text>
<text x="113" y="87.2">C102</text>
<text x="113" y="89.7">22u</text>
<text x="132.1" y="87.2">C104</text>
<text x="132.1" y="89.7">22u</text>
<text x="149.9" y="87.2">C108</text>
<text x="149.9" y="89.7">22u</text>
<text x="167.6" y="87.2">C112</text>
<text x="167.6" y="89.7">22u</text>
<text x="185.4" y="87.2">C115</text>
<text x="185.4" y="89.7">4.7u</text>
<text x="203.2" y="87.2">C119</text>
<text x="203.2" y="89.7">4.7u</text>
<text x="221" y="87.2">C122</text>
<text x="221" y="89.7">4.7u</text>
<text x="238.8" y="87.2">C124</text>
<text x="238.8" y="89.7">100n</text>
<text x="120.7" y="113.9">L6</text>
<text x="166.5" y="113.9">L7</text>
<text x="120.1" y="116.4">90n</text>
<text x="165.8" y="116.4">90n</text>
<text x="132.1" y="124">C105</text>
<text x="152.4" y="124">C109</text>
<text x="177.8" y="124">C114</text>
<text x="198.1" y="124">C118</text>
<text x="132.1" y="126.6">100n</text>
<text x="152.4" y="126.6">4.7n</text>
<text x="177.8" y="126.6">100n</text>
<text x="198.1" y="126.6">4.7n</text>
<text x="132.1" y="136.7">R24</text>
<text x="142.2" y="136.7">C107</text>
<text x="162.6" y="136.7">C111</text>
<text x="177.8" y="136.7">R25</text>
<text x="188" y="136.7">C116</text>
<text x="208.3" y="136.7">C120</text>
<text x="132.1" y="139.3">2.2R</text>
<text x="142.2" y="139.3">10n</text>
<text x="162.6" y="139.3">1n</text>
<text x="177.8" y="139.3">2.2R</text>
<text x="188" y="139.3">10n</text>
<text x="208.3" y="139.3">1n</text>
<text x="162.6" y="173.5">TP23</text>
<text x="162.6" y="176.1">TP24</text>
<text x="162.6" y="178.6">TP25</text>
<text x="162.6" y="181.2">TP26</text>
<text x="162.6" y="183.7">TP27</text>
<text x="162.6" y="186.2">TP28</text>
</g>
<g font-size="1.8" fill="#725600">
<text x="48.5" y="69.4">IN</text>
<text x="46.6" y="94.8">GND</text>
<text x="218.6" y="118.9">OUT</text>
</g>
<g font-size="1.8" fill="#0f0f0f">
<text x="238.2" y="68.2">FILT_STG2</text>
<text x="55.7" y="93.6">GND</text>
<text x="160.7" y="108.9">FILT_STG3</text>
<text x="208.8" y="108.9">FILT_OUT</text>
<text x="104.1" y="117.8">FILT_STG2</text>
<text x="104.1" y="143.2">GND</text>
<text x="143.5" y="173.6">FILT_STG2</text>
<text x="143.5" y="176.2">FILT_STG3</text>
<text x="143.5" y="178.7">FILT_OUT</text>
<text x="143.5" y="181.3">GND</text>
<text x="143.5" y="183.8">GND</text>
<text x="143.5" y="186.3">GND</text>
</g>
</svg>
